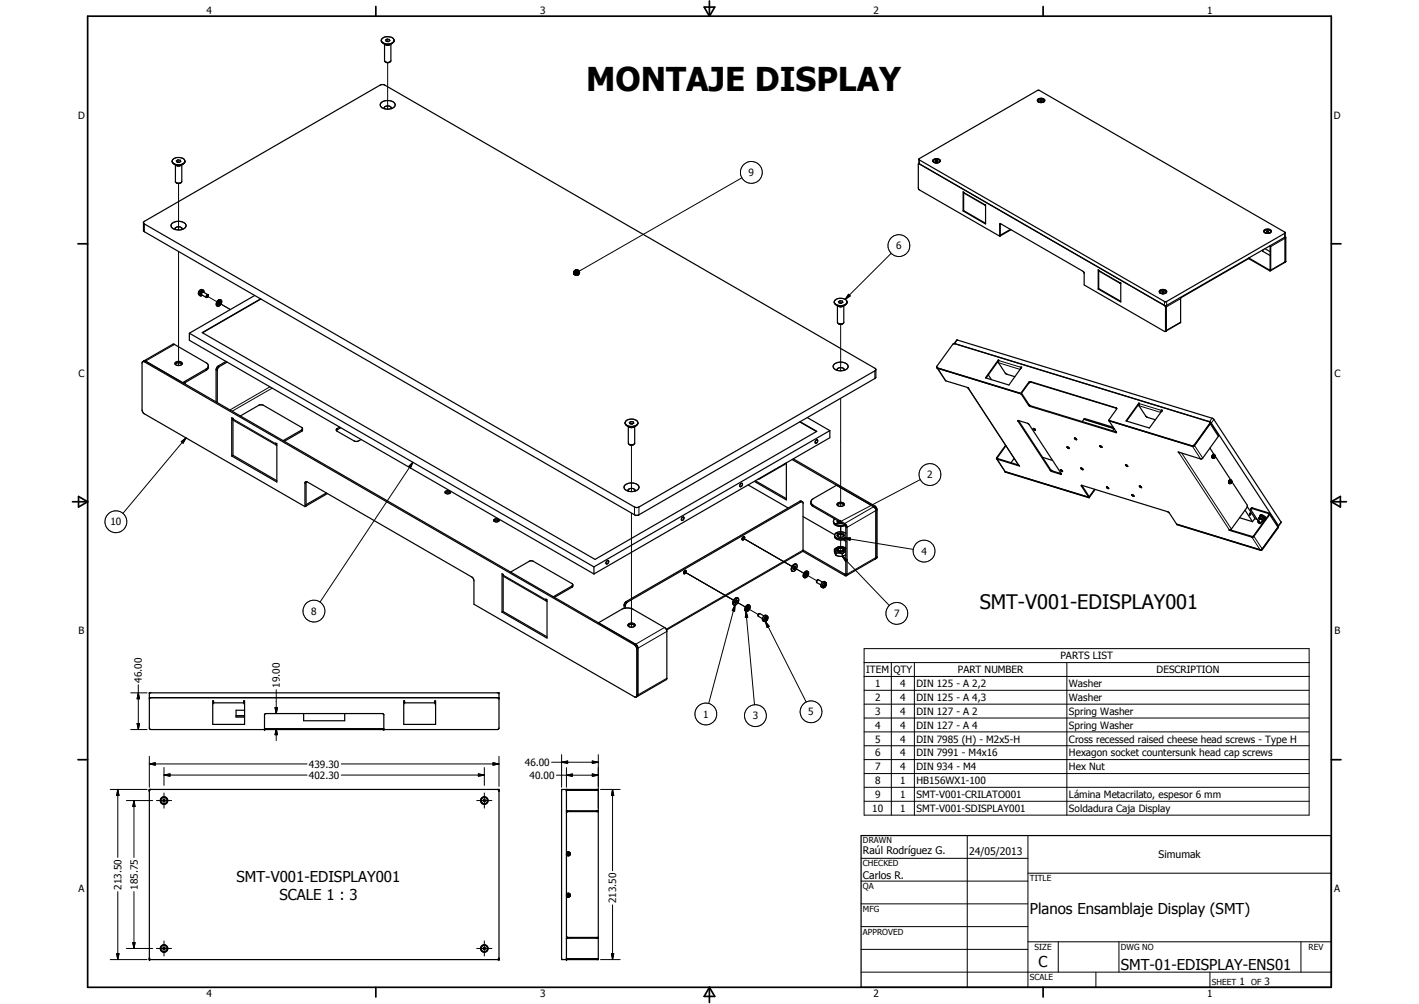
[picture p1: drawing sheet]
<svg xmlns="http://www.w3.org/2000/svg" width="594mm" height="420mm" viewBox="0 0 594 420" stroke-linecap="round" stroke-linejoin="round" font-family="sans-serif">
<g fill="none" stroke="#000" stroke-width=".42">
<path d="M161.2 18.5l.1 .2M161.3 18.7l.7 .2 1.3-.2M161.3 18.7l.5 .1M163.5 18.5l-.8 .4-1-.1M162.3 26.2v19.5M73.6 69.1l1 .4 1.3-.4M73.8 69.2l1 .3 .9-.3M74.8 76.8v19.5M310.6 74.4l-68.1 39M384.9 66.9v1.7M60.4 93.7v3.3M403.4 80.5l9.1 5.1"/>
<path d="M418.8 93.9l-.3 .1M537.8 97.7v1.6M538.3 99.6l-6.3 3.6-.3-.2M74.8 105.2v47.8M240.2 113.9l.2 .8zM240.2 114.2l.2 .5zM240.2 113.6l.2 1.1zM240.2 114.4l.2 .3zM240.4 114.7l.3 .4zM240.4 114.7l.6 .5zM240.4 114.7l.8 .6zM240.4 114.7l1.1 .6z"/>
<path d="M240.4 114.7l1.4 .5zM240.4 114.7l1.6 .4zM240.4 114.7l1.8 .3zM240.4 114.7l2 .1-.2 .2zM240.4 114.7l2.2-.1zM240.4 114.7l2.2-.4v.3zM240.4 114.7l2.3-.6-.1 .2zM240.4 114.7l2.2-.9 .1 .3zM240.4 114.7l2.2-1.2v.3zM240.4 114.7l2-1.4 .2 .2zM240.4 114.7l1.9-1.6 .1 .2zM240.4 113.4l.2-.2-.2 1.5z"/>
<path d="M240.4 113.4v1.3zM240.4 114.9h2M240.4 114.7h2.2M240.4 114.5h2.2M240.6 113.2l.1-.2-.3 1.7zM240.7 113l.3-.1-.6 1.8zM241 112.9l.3-.1-.9 1.9zM241.3 112.8h.2l-1.1 1.9zM241.5 112.8l.3 .1-1.4 1.8zM241.8 112.9h.2l-1.6 1.8zM242 112.9l.3 .2-1.9 1.6zM373.1 106l-19.2 19.3"/>
<path d="M460 113.2l9.1 5.1M538.3 109.3l-6.3 3.7-.3-.1-.2 .4M84.1 123.2h.1M84.1 122.8l.1 .4M84.2 123.2h.1M84.7 122l.2 .2M84.7 122l-.6 .6v.6M84.7 122.1l-.5 .5M84.7 122.1h.1M86.9 124l3.9 2.3M91.4 126.6l5 2.9M350.8 128l.3 .3"/>
<path d="M351 128.1l.2 .2M352 135.7v19.5M352.9 128.1l-1.7 .2M353.1 128l-1 .4-1-.1M355.3 123.1l.6 .8-2 1.4zM487.5 126.2v1.6M488.4 126.2v1.6M494.3 134.8l-6.3 3.6M494.3 125l-6.3 3.6M73.1 144.1l-12.7 7.3M86.2 154.5v.5M90.5 154.7l.5 .3"/>
<path d="M91.4 153.1l.5 .3M366.3 155.2v3.2M392.4 153.9l3.6 5.5M400.8 142.3l-1.1 1.5M418 151.8l9.1 2.8M418.1 150.9l9.5 3M431.5 159.7l.1 .2M97.5 175.3l17.9 10.4 .2-.2M113 161.9l-16.7 9.7M114 162.4l-16.8 9.7M126.3 180v.5M141.1 179.4v.5"/>
<path d="M263.2 178.6l1 .4M265.2 178.8l-.7 .2M265.6 178.6l-.9 .3-1.3-.2M352 166.7v45.2M405.5 162.3l21.1 32.5M426.4 176l-.2 .3M430.6 160.1l.2 .2M430.8 169.3l-.2 .2M431.5 169.8l-.2 .3M467.3 170.7l.1 .2M476.8 169.8l9.1 2.8M477 168.9l9.4 3.1"/>
<path d="M506.5 177.2l3.6 5.4M507.4 175l-1.1 1.5M508.2 175.6l-1.1 1.4M75.9 184.8l2-1.5-1.2 2.2zM77.9 183.3l-26.4 31.5M171.1 195.2l1.7-1.7-.9 2.3zM172.8 193.5l-38.8 58.5M172.8 193.5l-.9 2.3-.8-.6zM264.4 186.3v19.4M318.3 200v.2M328.2 194.3v.2M417.3 191.5l.5 .4"/>
<path d="M417.6 191.9l-.2 .3 3.6 5.4M439.9 196.6l-.2 .2M440.6 197.1l-.2 .3M444.3 198.2l-.2 .3M467.3 180.8l-.2 .2M493.6 189.3l21.1 32.4M494.7 189.6l20.8 31.8M499.1 186.6l3.6 5.5M499.9 186.2l3.6 5.5M508.3 190.2l.2 .1M128.1 201.9l-.4 .3M264.4 214.8v47.7"/>
<path d="M265.6 212.2v3.2M267.5 212.2v3.2M334.8 209.8l.5 .3M340.4 211.5v.5M349.8 219.4l2-1.6 .4 .9zM352 218.6v.3M366.3 211.8l-12.7 7.3v.5M367.2 213.4l-12.6 7.3-.5-.3M385.3 200.7l-35.5 18.7M453 203.2l-.3 .2M515.3 200.8l.1 .2M524.5 212.6l-.2 .3"/>
<path d="M527.5 217.2l1.1 .8M527.5 217.2h.1M531.3 215.3l3.8 5.6M531.4 214.7l-.1 .5M536.3 218.4l-1.1 1.6M286.7 239.4l7 4.1M286.8 239.4l20.3 11.8M287 239.6l4.7 2.7M311.1 225.2l7.1 4.1M311.3 225.3l20.3 11.8M332.5 237.6l-.3-.2 4.3 2.5M336.2 230.2l-57.3 33.1"/>
<path d="M352 220.3v4.6M352 226v4.7M352.6 232.8l2.1 1.5-.7 .7zM352.6 232.8l19.7 20.6M353.5 225.2l2.5-.1-.2 1zM353.5 225.2l28.8 4.7M367.2 233l-12.6 7.3-.5-.3-.5 .3v.5M524.3 224.5l-.2 .3 3.6 5.5M524.7 224.4l3.9 5.5M210.6 240.7l18 10.3 .2-.2M239.4 245.3v.5M261.3 253.4l.4 .2"/>
<path d="M262.2 251.7l.5 .3M307.7 253.2l-.2 2.6-.9-.3zM307.7 253.2l-11 41.2M308 251.7l-.2-.2 4.3 2.5M312.3 255.9l.7 2.4-1 .1zM312.3 255.9l3.6 39M312.6 254.4l4.9 2.8M337.1 240.2l4.9 2.8M278.2 262.6l-12.6 7.3M279.2 264.2l-12.6 7.3M320.5 260.1l1.5 2-.9 .5zM320.5 260.1l17 33.7"/>
<path d="M361.8 271.4h186.3v69.7h-186.3zM361.8 277.3h186.3M373.2 277.3v63.8M382.8 277.3v63.8M446.7 277.3v63.8M54.7 289.9h6.9M57.9 289.9l.5 2.5h-1zM57.9 286.6v18.7M115.1 296.1h1.1l-.6 2.5zM115.6 288.6v10M279.2 283.8l-12.6 7.3M361.8 283.1h186.3"/>
<path d="M361.8 288.9h186.3M361.8 294.7h186.3M54.7 305.3h6.9M57.4 302.8h1l-.5 2.5zM62.5 319.7l2.5-.5v1zM62.5 319.7h66.1M62.5 316.5v12.9M115.6 304.9l.6 2.6h-1.1zM115.6 304.9v5M142.9 319.7h66M206.4 319.2l2.5 .5-2.5 .5zM208.9 316.5v12.6"/>
<path d="M230.9 319h19.6M235.1 319l2.6-.5v.9zM235.1 315.8v13.6M248 318.5l2.5 .5-2.5 .4zM250.5 315.8v22.2M361.8 300.5h186.3M361.8 306.3h186.3M361.8 312.1h186.3M361.8 317.9h186.3M46.1 330.4h15.5M49.3 330.4l.5 2.5h-1zM49.3 330.4v28.4"/>
<path d="M52.9 335h11M56.1 335l.5 2.5h-1zM56.1 335v23.8M65.5 335h6.3M68.7 324.4l2.5-.6v1zM68.7 321.2v7.5M68.7 331.9v6.3M68.7 324.4h59.9M142.9 324.4h59.9M199.6 335h6.3M200.3 323.8l2.5 .6-2.5 .4zM202.8 321.2v7.5"/>
<path d="M202.8 331.9v6.3M233 324.4h17.5M237.1 324.4l2.5-.5v1zM237.1 321.2v8.2M248 323.9l2.5 .5-2.5 .5zM251.4 330.4h8.2M256.4 330.4l.6 2.5h-1zM256.4 330.4v34M361.8 323.7h186.3M361.8 329.5h186.3M361.8 335.3h186.3M360.5 359.2h69.9"/>
<path d="M405 349.7v63.5M430.4 349.7v63.5M49.3 373.1v28.5M56.1 373.1v23.8M256.4 378.7v22.9M360.5 368.7h69.9M360.5 378.2h69.9M430.4 365.4h127M48.8 399.1h1l-.5 2.5zM52.9 396.9h11M55.6 394.5h1l-.5 2.4zM65.5 396.9h6.3"/>
<path d="M68.7 393.7v6.4M199.6 396.9h6.3M202.8 393.7v6.4M256 399.1h1l-.6 2.5zM360.5 387.8h69.9M360.5 397.3h69.9M430.4 394.1h127M443.1 394.1v12.7M468.5 394.1v12.7M544.7 394.1v12.7M46.1 401.6h15.5M251.4 401.6h8.2"/>
<path d="M360.5 406.8h196.9M458.8 406.8v6.4M506.6 406.8v6.4"/>
<circle cx="314.6" cy="72.2" r="4.6"/>
<circle cx="376.3" cy="102.8" r="4.6"/>
<circle cx="389.3" cy="198.6" r="4.6"/>
<circle cx="48.5" cy="218.3" r="4.6"/>
<circle cx="386.9" cy="230.7" r="4.6"/>
<circle cx="131.4" cy="255.7" r="4.6"/>
<circle cx="375.5" cy="256.7" r="4.6"/>
<circle cx="295.5" cy="298.8" r="4.6"/>
<circle cx="316.3" cy="299.5" r="4.6"/>
<circle cx="339.5" cy="297.9" r="4.6"/>
</g>
<g fill="none" stroke="#000" stroke-width=".51">
<path d="M159.6 16.8a3.2 3.2 0 0 1 5.4-.1l-.1 .8-1.2 .9M159.6 16.9l.1 .4M159.6 16.8l.2 .5M159.7 17.3l1.3 1.1M160.4 18.1l.9 .6M161 18.5v6.9a1.48 1.48 0 0 0 2.2 .6M161 18.4l1.1 .2 1.6-.2M162 17.3h.1M162.1 16.3l-.7 .4 .3 .6 .9 .1M162.1 17.3l.5 .1M162.1 16.3l.9 .2M162.1 16.3v1"/>
<path d="M163 16.5l.2 .5-.6 .4M163 16.5v.6M163.7 18.5v6.9l-.3 .4-.9 .4M164.2 18.1l-.9 .6M165 16.9a3.2 3.2 0 0 1-5.2 .4M161.7 26.1l.5 .1M159.6 43a4 4 0 0 1 5.9 .8 3.3 3.3 0 0 1-4.6 1.7 1.57 1.57 0 0 1-1.5-.8 1.57 1.57 0 0 1 .2-1.7zM160.9 45.5v-.5a2.03 2.03 0 0 1 2.6-.3l.2 .8M434.5 42.5l.7 .3M434.5 42.5l-.2-.3a1.61 1.61 0 0 1 1.6-1.1 1.61 1.61 0 0 1 1.5 1.1l-.5 .5M434.5 42.3l.1 .2M434.5 42.3l.2 .2"/>
<path d="M434.6 42.5l.2 .2M434.8 42.6l.4 .2M435.2 42.8h1.2M435.2 42.8l.6 .1M435.7 41.8l-.3 .2 .1 .3 .5 .1M435.7 41.8v.5l.3 .1M435.7 41.8l.5 .1M436.2 41.9l.1 .3-.3 .2M436.2 41.9v.4M437 42.7l-.9 .2M437.2 42.2l-.6 .6M437.2 42.2a1.38 1.38 0 0 0-1.4-.9 1.38 1.38 0 0 0-1.3 1"/>
<path d="M437.2 42.3l-.2 .3M437.2 42.2v.1M72.1 67.8l.7 .8M72.4 66.7a3.6 3.6 0 0 1 4.9 .4 2.21 2.21 0 0 1-2.8 1.9 1.69 1.69 0 0 1-1.8-.5 1.69 1.69 0 0 1-.3-1.8zM72.9 68.7l.9 .5M73.4 69v7.1l1 .7M73.8 76.5l.4 .2M74.3 76.7h.9M74.5 67.9h.1M74.5 66.9l-.7 .4 .3 .5 .9 .2 .7-.4-.3-.5M74.5 67.9h.6M74.5 66.9l.9 .2"/>
<path d="M74.5 66.9v1M75.4 67.1v.6M75.6 76.5l-.5 .3M75.7 76.5l-.4 .2M76.1 69v6.9l-.5 .6M76.6 68.7l-.9 .5M77.4 67.4a2.96 2.96 0 0 1-4.6 1.2M384.7 68.5h.1M384.7 66.7l50.2-28.9 103.1 59.6M384.7 66.7l.1 1.8M384.7 66.7l.1 .1M384.8 68.5l-.3 .2v10.1l.4 .7 33.6 19.3"/>
<path d="M384.8 68.5l102.8 59.4M384.8 66.8l.1 .1M384.9 66.9l102.9 59.4 .5-.1 49.7-28.8M390.7 67.4l.4 .6M390.7 67.4a1.38 1.38 0 0 1 1.5-.8 1.38 1.38 0 0 1 1.2 1.1M390.7 67.4l.5 .6M391.2 68a.71 .71 0 0 1-.6-.4 .71 .71 0 0 1 .2-.8 1.53 1.53 0 0 1 1.6-.5 1.53 1.53 0 0 1 1.1 1.3l-.9 .5h-1.1M391.2 68l.3 .1M391.2 68h1.8M392 67.1l-.4 .2 .1 .3 .5 .1 .4-.2-.2-.3M392 67.1l.2 .5M392 67.1l.4 .1"/>
<path d="M392.4 67.2v.4M393.2 67.8l-.2 .1M393.3 67.7l-.2 .3M393.4 67.5l-.1 .2M60.1 93.3l206 119 1.4-.1 98.8-57 .4-.6M60.1 92.9l99.1-57.3 1.4-.2 205.8 118.8 .3 .4v3.3l-.3 .4-99.1 57.3h-1.2l-205.7-118.6-.3-.4zM72 93.5a4.1 4.1 0 0 1 5.8 .6 2.44 2.44 0 0 1-3.1 2.1h-.5a1.96 1.96 0 0 1-2.4-2.4zM73.3 96.1a.92 .92 0 0 1 1-1.2h.9a.92 .92 0 0 1 1 1.2M403.4 88.1l-.2-7.8v8M403.4 80.5l9.1 5.5M403.4 88.1l-.2 .2M403.4 88.1l9.2 5.4"/>
<path d="M412.4 85.9v-.3l.2 8.1-9.4-5.4M412.4 85.9l.2 .1M418.5 98.8v-4.9l.4-.3 34.5 19.9 .5 .9v4.9l33.9 19.4M418.8 98.7l-.3 .1M418.8 93.6v.1M418.8 93.7v5M423 96l-4.2 2.5M423.2 96.1l-4.4 2.6M529.3 96.9l.1 .2M529.4 97.3l-.2-.4a1.6 1.6 0 0 1 2.6-.8 .88 .88 0 0 1 .2 1.2 .88 .88 0 0 1-1.1 .3h-.6M529.4 97.3l.9 .4M529.4 97.2l.3 .3"/>
<path d="M530.6 96.6l-.4 .2 .1 .3 .5 .1M530.6 96.6l.2 .6M530.6 96.6l.4 .1M531 96.7l-.2 .5M531 96.7v.3M531.3 97.6l-1 .1M532 97.1a1.4 1.4 0 0 0-1.3-1 1.4 1.4 0 0 0-1.4 1l1 .5M532 97.1l-.3 .4M532 97l-.6 .5M537.9 99.2l-49.6 28.7h-.7M537.9 99.2v10.6M538 97.4v1.6"/>
<path d="M538 98.9l.1 .2M538 99l-.1 .2M538.1 99.1l.2 10.4-.4 .3M460 113.2l.1 .2M460.1 113.4l.1 .1M460.2 113.5l8.9 5.2M469.1 118.7l-.1-.5 .2 .2v8l-9.4-5.5M469.1 118.7h.1M522.7 108.2l-28.5 16.5M522.7 108.2l9.2 5.1M522.7 108.2h.1M528.9 104.4v.1"/>
<path d="M528.9 104.4l-.3 .7 3.1 1.8M529.6 104.1l2.1 1.2M531.7 102.8v10.2l-8.9-5.1-.1 .3M531.9 102.7v10.6M537.9 109.8l-6 3.5M79.3 139.4v3l169.4 97.8M79.3 139.4l169.4 97.8M83.3 122l-.1 .2M83.3 122l-.2 1.1 .7 .6M84.2 123.2h.1M84.3 123.2l2.1 1.3M84.3 122.9v.3"/>
<path d="M84.5 122.5l-.2 .4M84.7 122.3l-.2 .2M84.8 122.3l-.2 .1M84.8 122.1l2.3 1.3M85 122.2l-.3 .1M85.1 121.5l-.9-.3-.9 .8M85.1 121.5l.3 .9M85.1 121.5l-.1-.1a1.46 1.46 0 0 0-1.3 .9 1.46 1.46 0 0 0 .3 1.5l.7-.3M87.2 123.6a.49 .49 0 0 0-.6 .2 .49 .49 0 0 0 .2 .7 .51 .51 0 0 0 .4-.6 .51 .51 0 0 0-.6-.5l-.1 .2a.46 .46 0 0 0-.3 .6 .46 .46 0 0 0 .7 .2M87.2 123.6v.1M91.6 125.5l.4 .1M91.6 125.5h.1"/>
<path d="M91.6 125.5l.9 .1M91.9 126.1h.2M91.9 125.6a1.43 1.43 0 0 0-1.2 1 1.43 1.43 0 0 0 .3 1.5M91.9 125.6v.6M91.9 126.2l-.6 .5v.7M92 125.6v.5M92 125.6h.5M92.1 126.1l-.2 .8-.6 .5M92.1 126.1l.1 .9a.6 .6 0 0 1-.9 .4M92.5 125.6a1.59 1.59 0 0 1 0 1.7 1.59 1.59 0 0 1-1.7 .7v-.2a2.02 2.02 0 0 1 1.1-2.2M106.6 123.7l-27.3 15.7M109.1 125.1l-24.4 14.1 164.4 94.9 92.9-53.6-7-4"/>
<path d="M109.2 125.1l-24.4 14.1M349.3 126.7a2.12 2.12 0 0 1 2.9-1.9l.4 .1a1.53 1.53 0 0 1 1.7 .7 1.53 1.53 0 0 1-.1 1.8l-.3 .2M349.3 126.7l.7 .9M350 127.6l.6 .3M350 127.6l1 .5M350.6 127.9v7l.5 .6M350.6 127.9h2.7M351 135.4l.5 .2M351.2 135.5l.4 .2M351.7 125.9l-.7 .3 .3 .5 .9 .2 .7-.4-.3-.5M351.7 126.8l.5 .1M351.7 125.9l.9 .1"/>
<path d="M351.7 125.9v.9M352.6 126v.7M352.9 135.4l-.6 .3M353.3 127.9v7.1l-.7 .6h-1.1M353.9 127.6l-1 .5M353.9 127.6l-.6 .3M354.6 126.4a3.2 3.2 0 0 1-5.2 .3M460 120.8l-.2-7.9v8M460 120.8l-.2 .1M460 120.8l9.2 5.3M485.6 122.2a1.37 1.37 0 0 1 1.3-.8 1.37 1.37 0 0 1 1.2 1M485.6 122.2l.3 .5"/>
<path d="M485.6 122.1l.1 .5M485.9 122.6l.1 .1M486 122.8a.81 .81 0 0 1-.7-.9 .81 .81 0 0 1 1-.7 1.54 1.54 0 0 1 2.1 1l-.8 .6M486 122.8l1.5 .1M486.7 122.3h.1M486.8 121.9l-.4 .2 .6 .3M486.8 122.3l.2 .1M486.8 121.9l.4 .1M486.8 121.9v.4M487.2 122l.2 .2-.4 .2M487.2 122v.3M487.6 127.9l.4 .5-.2 10.3"/>
<path d="M488 127.9l.2 10.5M488 122.7l-1.2 .2-.8-.2M488.1 138.6l-.3 .1M488.1 138.5v.1M488.1 122.5l-.2 .2M488.2 138.4l-.1 .1M488.2 122.1l-.1 .4M494.1 124.5l.2 10.4-6.2 3.7M59.8 151.3l-.3 .6v19.7l.7 1.5 67.5 38.9M59.8 151.3h.4l205.4 118.6 1 1.6v19.6l-.3 .6M60.2 151l12.5-7 13.8 7.9 .7 1.2M60.2 151l.7 .1 205.2 118.5"/>
<path d="M60.2 151l-.4 .3M73.3 152.4a2.03 2.03 0 0 1 2.9 0M73.4 151.8a1.69 1.69 0 0 1 2.8 .5 1.72 1.72 0 0 1-2.9-.4zM77.7 159.9l-.4 .7M87.2 153.1l-.7 1.2-10.1 5.8M87.2 153.1l-.1 1.1-.9 .8-9.2 5.4M94.6 151.3l-3.4 1.9-.7 1.1v13.9M95.1 151.6l-3.4 1.9-.7 1.3v13.7M349.2 152.5a3.9 3.9 0 0 1 5.9 .8 2.99 2.99 0 0 1-3.7 1.9 2.12 2.12 0 0 1-2.5-2.2zM350.6 155a1.4 1.4 0 0 1 .8-1.2 1.4 1.4 0 0 1 1.5 .3l.5 .4-.1 .5M392.3 154l35.2 10.8M392.3 154l3.5 5.3"/>
<path d="M392.4 153.9l34.9 10.7M395.8 159.3h.1M395.9 159.3l9.6 3.2-.2-.2M399.4 143.8l107.1 32.7M399.4 143.8l-.6 .4-6.5 9 .1 .7M399.5 143.8l1.3-1.5 106.8 32.7 .6 .6 28.1 42.8-1 1.8M413.8 156.9l1.3 2M417.7 151.4h.2M418 150.7l-5.4 7.4 9.8 3 5.3-7.4-.2-.1M418 150.7l.1 .2M418.1 150.9l-.1 .8 3 4.6 3.9 1.3M418.1 150.9l-5.3 7.3"/>
<path d="M427.5 153.6l-.3 .8M427.5 153.6l.1 .2M427.6 153.8h.1M427.6 153.8l-.1 .3M97.5 175.5l.3 .4 17.9 10.4M100.6 174.1l7.8-4.5 1.4-.2 16.5 9.5 .4 .5M126.7 179.4l-.4 .6-7.8 4.4M126.7 179.4l-.4 1.1-7.3 4.2M142.2 178.7l-1.3 .9-.1 .4 .3 .5 7.6 4.2h1l1.5-.8M142.7 179l-1.8 1.2M261.7 176.9a3.2 3.2 0 0 1 5.3-.2l-.1 .8-1.2 .9M261.7 176.9l.5 1.1 .9 .4"/>
<path d="M261.7 176.9v.2M262.5 178.2l.9 .5M263.1 178.5v6.9a1.54 1.54 0 0 0 2.6 .2v-7.1M263.1 178.4h2.6M264.1 176.4l-.6 .4 .2 .5 .9 .2 .7-.4-.2-.6M264.1 177.3l.6 .2M264.1 176.4l1 .1M264.1 176.4v1M265.1 176.5v.7M266.3 178.2l-1 .5M267 177a3.1 3.1 0 0 1-5.3 .1M334.8 176.6l7 4"/>
<path d="M338 174.8l9.4 5.4M405.2 162.2l.1 .1M405.3 162.3l21.5 32.7-9.6-3M426.2 176l4.5 1.5 13.7 21-4.6-1.6zM426.4 176l13.5 20.7 4.4 1.5M427.3 164.6l3.4-4.7 .7-.2 36.1 11.1M427.3 164.6l.2 .2M427.5 164.8l3.1 4.7 .6 .6 36.2 10.9M427.5 164.8l.2-.2 3.7 5.2 35.9 11M427.5 164.8l3.4-4.7 .6-.2 35.9 11M432.6 179.3l.4 .6 .5 .1M432.7 179.3h-.1"/>
<path d="M432.7 179.3l.2 .1M432.8 179.3l.1 .1M432.9 179.4l.2 .1M433.1 179.5l.3 .2M433.4 179.7l.1 .2M433.5 179.9v.1M453.8 175.4l.2-.3 12.1 3.7M453.8 175.4l12.6 3.9M453.8 175.4l-.7 1M464.1 175.9l.2 .2M464.1 175.9l35.1 10.7 .7-.4 6.6-9 .1-.5M464.3 176.1l3.1 4.7"/>
<path d="M464.3 176.1l35.1 10.7 .6-.2 6.6-9.3 .1-.5M466.4 179.4l-.6 .9M467.5 170.8v.4l-3.4 4.7M476.6 169.4l.1 .1M476.8 168.7l-5.4 7.4 9.8 3 5.4-7.4-.2-.1M476.8 168.7l.2 .2M476.8 168.7l.1 .2M476.9 168.9l-5.2 7.3M477 168.9l-.2 .9 3 4.4 3.9 1.5M486.4 171.6l-.1 .4M486.4 171.6l-.3 .8M506.5 176.5l.1 .2"/>
<path d="M506.5 176.5l.6 .5M506.6 176.7l.1 .1M506.7 176.8l3.5 5.6-6.9 9.5-.6 .2-9.4-3 .1 .3M507.1 177h.1M507.1 177l28.1 43M97.5 190.5v-15.5l-.5-.2v16M97.5 190.5l-.5 .3M97.5 190.5l18.4 10.7M115.9 186.4l-.4-.3-.1-.7 .5 .3v16l-18.9-10.9M263.5 186l1 .2M265.3 186l-.6 .2M328.8 193.9l-11.3 6.5"/>
<path d="M329.2 193.7v15.5l-13.4-7.7M331.6 192.3l34.6 20 .5 1.2v20l-.2 .4M332.1 192l34.7 20.3 .4 .9v20l-.7 .7M341.5 184.3a.48 .48 0 0 1 .8-.2 .48 .48 0 0 1-.1 .8 .47 .47 0 0 1-.4 .6 .47 .47 0 0 1-.5-.6zM347.4 180.2v3l-98.7 57M347.4 180.2l-98.7 57M417.2 192l3.5 5.3M420.7 197.3l35.1 10.8M420.7 197.3l.1 .2M420.8 197.5h.1M420.9 197.5l35.1 10.8M421 186.4l-3.8 5.2v.4"/>
<path d="M421.1 186.6l-3.6 5.2 8.8 2.8M424.6 191.9l-1.3 1.7M436.5 191.4l4.2 1.3M443.9 197.7l-.3 .3M444.1 197.9l-.2 .2M444.2 196.6h-.3l.2 .4 .7 .3M444.2 196.6l.6 .5M444.2 196.6l.5 .4M444.3 198.2h.1M444.5 196.8v.1M444.7 197l.1 .1M444.7 197h.1"/>
<path d="M444.8 197.1l.1 .2M444.9 197.3h-.1M446.7 187.1l.4 .5 .5-.1M446.7 187v.1M446.7 187h.2M446.9 187l.6 .5M446.9 187l.7 .5M449.8 183.4l.1 .1M449.9 183.5l.9 .4M450 183.3l.6 .3M450 183.3l-.2 .1M450.1 183.3l.1 .1"/>
<path d="M450.3 183.4l.2 .2M450.5 183.7h.2M450.6 183.6l.2 .3M450.8 183.9h.1M453 196.1l-.5-.2 .9 .7M453 196.1l.3 .2M453 196l.4 .5M453.4 196.5v.1M460.4 186.6l.6 .6 .3-.2M460.5 186.5l-.1 .1M460.5 186.5l.1 .1M460.6 186.6l.5 .2"/>
<path d="M460.7 186.6l.3 .3M461 186.9l.3 .1M461.1 186.8l.2 .2M467.3 180.8h.1M467.4 180.8v.2M467.4 181h.1M471.2 194.6h.1M471.2 194.5l.9 .7-.5-.1zM471.5 194.5l.6 .4M493.4 189.4h.5M493.5 189.2l-.1 .2M506.6 187.5l1.6 2.7"/>
<path d="M507.4 191.1l.1 .4M507.5 190.9l.1 .6M507.5 191.6l.1 .1M507.6 191.5l.1 .1M507.6 191.7h.5M507.6 191.6l.1 .1M507.7 191l.2 .6M507.7 191.6h.1M507.7 191.7v.1M507.7 190.8l.1 .8M507.7 190.8a.58 .58 0 0 1 .8-.4 .58 .58 0 0 1 .3 .7l-.3 .5-.6 .1M507.7 190.8v.2"/>
<path d="M507.7 190.2l-.3 .8 .2 .6M507.8 190.3l-.3 .6M508.1 190.3l-.4 .5M508.1 190.2l.2 .1M508.1 190.2l-.6 .7M508.2 190.2l-.4 .1M508.2 190.2h.1M508.2 190.2h-.5M508.3 190.9l.3 .3M508.3 190.3h-.2M508.3 191.4v.1M508.3 191.3h.1"/>
<path d="M508.3 190.9h.2M508.3 190.9l.1 .1M508.3 190.3l.2 .2-.5 .5 .2 .7-.4-.1M508.4 190.9v.3M508.4 191.2l-.1 .2M508.4 190.8l.1 .1M508.4 191.2l.1 .1M508.4 190.9l.2 .1M508.4 191.3l-.1 .2M508.4 191.3h.1M508.4 190.8l-.1 .2M508.5 191.3l.1 .1"/>
<path d="M508.5 190.9h.1M508.5 191.3h-.1M508.6 190.9h.1M508.6 190.9h.2M508.6 191l.1 .3M508.6 191.3h.1M508.6 191l.1 .1M508.7 191.1l-.1 .1M508.7 190.9h.1M508.7 190.9l-.1 .1M508.7 190.9h-.3M508.7 191.3l-.1 .1"/>
<path d="M508.8 190.9l-.1 .2M508.8 191l6.4 9.8M128.1 211.8l-.4 .2M128.3 201.5l-.2 10.3M128.3 201.5l69.3 40.1 .8 1.4v9.9l67.4 38.9 .5-.1M128.3 201.5l-.6 .5v10M136.6 206.3l-8.5 4.9M137.1 206.5l-9 5.3M186.4 206.2a1.07 1.07 0 0 1 1-.8 1.07 1.07 0 0 1 1.1 .8M186.4 206.2l.9 .5 1.2-.5M186.4 206.3a1.53 1.53 0 0 1 2.1 0M206.8 218.1a1.48 1.48 0 0 1 2 0"/>
<path d="M206.8 217.4l.4-.2a1.18 1.18 0 0 1 1.8 .6 1.1 1.1 0 0 1-1.3 .7 1.1 1.1 0 0 1-.9-1.1zM261.4 203.2a4.1 4.1 0 0 1 6.1 .4 2.45 2.45 0 0 1-3.2 2.1 2.33 2.33 0 0 1-3-2.2zM263 205.5a1.42 1.42 0 0 1 .9-1.2 1.42 1.42 0 0 1 1.4 .3l.5 .4v.5M285.5 216.7l.5-.3a.77 .77 0 0 1 .2 .9 .77 .77 0 0 1-.9 .4zM310 202.5a.54 .54 0 0 1 .9 0 .54 .54 0 0 1-.3 .8l-.8 .3zM313.2 202.9l16.8 9.7M316.3 201.2l12.9 7.5M336 210l.2 .4-.1 20.3M336 210l-.7 .1-72.6 41.9-.8 .9-.2 1.6M336 210l-.7-.3-.5 .1-72.6 41.9-.9 1.2v1.7M336.2 216.2l13.3 7.6M339.5 210.3l.9 1.2 13.5 7.7 .6 .8 .1 20.3-.3 .6"/>
<path d="M348.9 218.3a3.6 3.6 0 0 0 4.7 1.3M349.5 217.2a1.89 1.89 0 0 0-.3 2.2 1.89 1.89 0 0 0 2.1 .9l2.6-.4M350.2 203.1l-10.3 6a1.8 1.8 0 0 0 0 2.5l13.7 8 .5 .5v20.1M350.5 211.3a2.03 2.03 0 0 1 2.9 0M350.6 211.4a.79 .79 0 0 1 .8-1.1 1.32 1.32 0 0 1 2 .9l-.1 .2M350.6 211.4a1.99 1.99 0 0 0 2.7 0M350.6 218.3l.8 .6h1.1M350.6 217.8v.5M350.9 218l-.3 .4M452.9 203.1l.1 .1M453 203.1l-.3 .3 3.1 4.7M453 203.1l35.9 11.1 .5 .3 3.2 4.9"/>
<path d="M453 203.2l3 4.7-.2 .2M455.8 208.1l.2 .2M458.2 204.8l-2.4 3.3M458.5 204.9l-2.5 3.4M463.2 203.8l1 .6-.6-.1zM463.5 203.8l.5 .4M473.8 207l1 .7-.6-.1zM474.1 207l.4 .4M474.5 207.4h.2M477 203.3l.9 .8-.8-.4zM477.3 203.4l.6 .4M477.9 204h.1"/>
<path d="M492.6 219.4l35.1 10.7 .7-.4 6.6-9.1v-.5M492.6 219.4l35.1 10.9 .9-.4 6.5-9-.1-.8M514.4 201.9l.2 .5 .1-.4M514.5 201.9l.2 .4M514.5 201.3l-.1 .6M514.6 202l.4 .4M514.6 201.6v.4M514.7 201.6v.4M514.9 202.3h.3M515 201h.2M515 201l-.4 .6M515.1 201l-.4 .6"/>
<path d="M515.1 200.8a.76 .76 0 0 0-.8 .7 .76 .76 0 0 0 .8 .8l-.1 .1M515.2 201l.5 .2 .1 .5M515.2 200.8l-.1 .1M515.2 200.9l-.7 .6M515.2 200.8l-.7 .4M515.2 201.6l.4 .3M515.2 201.6l.2 .1M515.2 202.1h.1M515.3 201.9l.1 .1M515.3 201.5v.1M515.3 201.5h.2M515.3 201.8v.3"/>
<path d="M515.3 201.6v.2M515.3 201.5h.1M515.3 201.8l.2 .1M515.3 201.6h.3M515.4 201.7l-.1 .1M515.4 201.7l.2 .1M515.4 201l-.5 .8 .2 .5M515.4 202l-.1 .1M515.4 202h.1M515.5 201.9l-.3 .2M515.5 201.9v.1M515.5 201.9v.2"/>
<path d="M515.5 202v.1M515.5 201.5l-.3 .1M515.6 201.6v.2M515.6 201.8v.1M515.6 201.8h.1M515.6 201.6l.1 .1M515.6 201.5h-.1M515.6 201.5h.1M515.6 202.1l-.5 .2M515.7 201.8l-.1 .1M515.7 201.5l-.1 .3M515.7 201.5l-.1 .1"/>
<path d="M515.7 201.8l-.2 .3M515.8 201.7l6.5 10.1-6.9 9.7-.6 .3M515.8 201.7l-.2 .4M519 216.7l5.4 1.6M521.2 213.5l3.2 4.8M522.2 212l3.2 4.9-1 1.4M523.7 212.9l7.5 2.1M525.3 217.1l1 .3M526.7 218.3l.6 .1 .5 .5M526.7 218.3v.1M526.7 218.4v.1M526.7 218.4l.7 .2 .2 .5"/>
<path d="M526.7 218.4l.8 .7M527 216.8l.2 .5M527.3 217.3l.1-.3 .7 .3 .7 .7-.1 .2M527.5 217.2l-.8 1.1M527.5 215.7l1.2 .2 1.3 1.2M527.5 216.1a1.48 1.48 0 0 1 2.1 1.5M527.5 215.7v.4M527.5 215.7a1.96 1.96 0 0 1 2.5 1l.1 .2M527.5 216.1v.1M527.5 216.1h.7l.9 .5 .5 1M527.6 216.6l1.1 .7M527.6 219.1h.2"/>
<path d="M527.6 219.1h-.1M527.6 216.6l-.6 .2M527.7 219.1h-.2M527.8 219v.1M527.8 218.9v.1M527.9 216.1v.1M527.9 216.1l-.9 .7M527.9 216.2l.9 .4M527.9 216.2l1 .4M527.9 216.2l-.3 .4M528.3 218.3l.6 .2M528.4 218.2h.3"/>
<path d="M528.4 218.2l.3 .1M528.6 218l-.8 1M528.7 217.3l.5 .8-.5 .2M528.8 216.6l.3 .2M528.9 216.6l.3 .3M529.1 216.8l.1 .1M529.1 216.8l-.4 .5M529.2 216.9l.2 .3M529.4 217.2l.2 .4M529.6 217.6h.1M531.2 215h.1M531.3 215l-6.8 9.5-9.4-2.8"/>
<path d="M531.6 214.9l3.4 5.2M531.6 214.9l-.1 .5-6.9 9.4-9.9-2.9M531.6 214.9l-7.7-2.3-.2 .8 2.9 4.4 .4 .1M535.2 220h.1M213.8 239.4l7.9-4.6 1.2-.1 16.5 9.5 .4 .5M248.7 237.2v3M254 234.9a.49 .49 0 0 1 .8-.2 .49 .49 0 0 1-.1 .8l-.8 .5-.2-.5zM286.5 239a.49 .49 0 0 1 .7-.2 .49 .49 0 0 1 0 .8l-.3 .3a.44 .44 0 0 1-.6 .1 .44 .44 0 0 1 0-.6zM286.8 238.7l-.6 1.1M310.9 224.8a.53 .53 0 0 1 .9 0 .53 .53 0 0 1-.3 .8 .51 .51 0 0 1-.8 .3 .51 .51 0 0 1 .1-.9zM311.3 224.6l-.6 1.1M331.5 238.8a1.92 1.92 0 0 1 2-2.6 1.99 1.99 0 0 1-1.8 2.9l-.3-.3"/>
<path d="M332.9 236.9v.1M332.9 237l-.2 .9-.6 .3M333 237l.1 .2a.79 .79 0 0 1-1 1M333 237l-.8 .4-.1 .8M333.4 236.1a1.79 1.79 0 0 0-1.8 .9 1.79 1.79 0 0 0 .2 2.1M336.1 230.7l17.5 10.1 .7 .1M336.1 230.7l-57 33M336.2 230.2l17.4 10.1 .5-.1M336.8 239.5l.8-.3a1.8 1.8 0 0 0-.8 2.5 1.42 1.42 0 0 1 0-2.2zM337.3 239.1l.4 .1M337.3 239.1v.1M337.3 239.1l.9 .1"/>
<path d="M337.6 239.7h.1M337.7 239.7h.2a.79 .79 0 0 1 0 1 .79 .79 0 0 1-.9 .3M337.7 239.2l-.7 1.8M337.7 239.2h.5M337.8 239.7a1.04 1.04 0 0 1-.8 1.3M338.2 239.2a1.66 1.66 0 0 1-1.4 2.5M349.3 229.9l.7 1.5M349.3 229.9v1l.7 1.6M349.4 224a2.37 2.37 0 0 0 3.6 1.8M349.5 223.8a2.52 2.52 0 0 0 3.8 1.4l.8-.4M350 231.4v1.1M350 232.5l2.6 .3"/>
<path d="M350 231.4l2.6 .4M350.2 222.9l.8 .5M350.2 222.9v.2M350.2 222.9a3.7 3.7 0 0 1 3.9 .4M350.3 229.3a2.62 2.62 0 0 1 3.5 .4 1.94 1.94 0 0 1-3.2 1.1l-.6-.8zM350.6 224.3l.9 .5h1.1l.7-.5M350.7 223.9l.1 .1M350.8 224a1.92 1.92 0 0 1 2.5 .3M350.9 223.5l-.3 .8M350.9 223.5l-.8-.5-.6 .8M350.9 229.8l.8-.3a.72 .72 0 0 1 1.2 .2 .72 .72 0 0 1-.8 1l-.9-.2zM351 223.4l-.2 .6"/>
<path d="M351 223.4h1.9l.4 .4v.5M352.3 230.7l1-.7a1.44 1.44 0 0 0-1.4-.8 1.44 1.44 0 0 0-1.3 .9l1.1 .6M352.3 230.7h-.3M352.6 231.8v1M352.9 225.8l1.2 .8M354.1 225.3l-1.1 .5M354.1 229.7l-.2-.4a3.6 3.6 0 0 0-4.6 .6M354.1 232.1l-1.5 .7M354.1 230.8l-1.5 1M366.5 233.9l-12.2 7M514.8 221.8l-.2-.1 .1 .2M514.8 221.8l-.1 .1"/>
<path d="M535.1 220.2h.1M535.3 220v.2M535.3 220.2h-.1M210.6 255.9v-15.5l-.4-.3v16.1M210.6 240.8l.3 .5 17.9 10.3M210.6 255.9l-.4 .3M210.6 255.9l18.4 10.6M229 251.6l-.4-.4v-.5l.4 .3v16l-18.8-10.8M239.8 244.7l-.4 .6-7.7 4.4M239.8 244.7l-.2 1-7.5 4.3M307.1 253.1l.1 .1M307.7 252.3l.1 .1"/>
<path d="M308 251.2l.4-.1a.69 .69 0 0 1 .1 .9 .69 .69 0 0 1-.9 .2zM308.4 251.1v.6l-.6 .6M308.6 250.1a1.89 1.89 0 0 0-1.4 3.1M308.6 250.1l.3 .2M308.7 250.2a1.75 1.75 0 0 1 .3 2 1.75 1.75 0 0 1-1.8 1M308.7 250.2a2.17 2.17 0 0 0-1.6 2.8M312.9 253.2l.9 .1M312.9 253.2l.3 .1M312.9 253.2v.1M313.1 253.8l.1 .1M313.1 253.4a1.44 1.44 0 0 0-1.2 1 1.44 1.44 0 0 0 .4 1.5M313.1 253.4l-.6 1.7"/>
<path d="M313.2 253.9a.73 .73 0 0 1 .2 .9 .73 .73 0 0 1-.9 .3M313.2 253.3v.6M313.2 253.3h.6M313.3 253.9a1.04 1.04 0 0 1-.8 1.3M313.8 253.3a1.54 1.54 0 0 1 0 1.8 1.54 1.54 0 0 1-1.6 .6 1.89 1.89 0 0 1 .9-2.3M317.4 257.4l.1 .5 1.7 1M317.4 257.4l.7-.6 1.8 1M317.8 256.9l-.1 .1M320.3 259.2v.4l.3-.1M320.3 259.2l.3 .1M320.5 259.1l.4 .4M320.6 259.3l-.3 .1"/>
<path d="M320.6 259.1h.1M320.6 259.3v.2M320.6 259.5l.1 .1M320.6 259.3l.1 .3M320.6 259.1l-.3 .1M320.6 259.1l.3 .2M320.7 258.8v.1M320.7 259.6l-.1 .2 .4-.2M320.7 258.9l-.1 .2M320.7 258.8l.4 .2M320.7 258.8l.6 .1M320.9 259.5l.1 .1"/>
<path d="M320.9 258.4v.3M320.9 259.3v.2M320.9 259.3l.2 .1M320.9 258.7l.4-.1v.4M320.9 258.7h.2M320.9 258.7l-.2-.1v.2M321.1 258.7l-.1-.3-.4 .2 .1 .3M321.1 259.4l-.1 .2M321.1 259l.1 .1M321.1 259l-.2 .3M321.1 258.7h.1M321.2 259.1l-.1 .3"/>
<path d="M321.3 258.9v.1M321.3 258.9l-.2 .1M321.3 257.9l.2 .7a1.6 1.6 0 0 1-1.5 1.5M321.3 257.9a1.43 1.43 0 0 0-1.3 2.2M321.3 257.9a1.37 1.37 0 0 0-1.7 .1 1.37 1.37 0 0 0-.2 1.8l.6 .3M321.3 259l-.1 .1M341.9 243.1l-.1 .4M342 243.1v.7l1.7 1M342 243l-.1 .1M342.2 242.7l-.2 .3M342.3 242.7l2 .9M342.3 242.7l-.3 .3"/>
<path d="M342.3 242.7h-.1M344.8 245v.4h.3M344.8 245.1l.2 .1M345 245l.3 .4M345 245.2l-.2 .1M345 245.2l.1 .2M345 245.2l.2 .2M345 245h.1M345 245l-.2 .1M345 245l.4 .2M345.1 245.4h.1M345.1 245h-.3"/>
<path d="M345.2 245.4l-.1 .3 .4-.3M345.2 244.7l-.1 .3M345.2 244.7l.4 .2M345.2 244.6l.5 .1M345.3 245.4h.2M345.3 244.3l.1 .3M345.4 245.2l-.1 .2M345.4 245.2h.1M345.4 244.6l.4-.2v.5M345.4 244.6l-.3-.2 .1 .3M345.5 245.2v.2M345.5 244.5l.1 .1"/>
<path d="M345.5 244.5l-.1 .1M345.5 244.5v-.3l-.4 .2 .1 .3M345.6 244.9v.1M345.6 244.9l-.2 .3M345.6 245l-.1 .2M345.7 244.7l.1 .2M345.7 244.7l-.1 .2M345.8 243.8l-.7-.5a1.61 1.61 0 0 0-1.1 2.4l.5 .3M345.8 243.8a1.5 1.5 0 0 1-1.3 2.2M345.8 243.8a1.41 1.41 0 0 0-1.4 .7 1.41 1.41 0 0 0 .1 1.5M345.8 244.9l-.2 .1M354.1 240.2h.1"/>
<path d="M263 261.9a1.98 1.98 0 0 1 2.8 0M263 261.3a1.69 1.69 0 0 1 2.8 .5 1.67 1.67 0 0 1-2.9-.3zM266.1 269.6l.9 1.4v20l-.2 .5M266.1 269.6l-15.6-9 9.8-5.6a5.2 5.2 0 0 1 4.7 0l13.4 7.7 .8 1.3-.1 20.2-12.3 7.3M62.5 289.9h146.4v2.1h-146.4zM63 292l-.5 .4v12.4l.7 .5h145l.7-.5v-12.4l-.5-.4M89.1 293.3h.3v.8h12.7v-.8h.3v9.8h-13.3zM89.1 293.8h.3M98.8 299.6h3.6M102.1 293.8h.3M102.4 297.2h-3.6v2.9h3.6M127.1 298.6v3h17.2v-3"/>
<path d="M169 293.3h.4v.8h12.6v-.8h.4v9.8h-13.4zM169 293.8h.4M182 293.8h.4M266.8 291.5l-.5 .2M110.7 304.9h50M110.7 305.3v-6.2l.5-.5h49l.5 .5v6.2M62.5 330.4h146.4v71.2h-146.4zM62.5 330.7h.1M62.6 330.7l-.1 .2M63.2 330.4l-.6 .3M68.2 334.8l.5-.3 .4 .3v.5l-.4 .2-.5-.2zM202.3 334.8l.5-.3 .4 .3v.5l-.4 .2-.5-.2z"/>
<path d="M208.2 330.4l.6 .3M208.8 330.7l.1 .2M208.8 330.7h.1M235.1 330.4h15.4v71.2h-15.4zM237.1 330.7h13.4M237.1 330.4v71.2M237.1 339.3h13.4M239 339.3v.3M250.1 339.3v.3M250.5 339.6h-12.8l-.6 .5M237.2 357.3h.1M237.2 357.2h.1"/>
<path d="M237.2 357.5l.7 .6M237.3 357.1v.4M237.3 357.5l.2 .3M237.4 356.7a.82 .82 0 0 1 1.2 .2 .82 .82 0 0 1-.3 1.2 .82 .82 0 0 1-1.2-.6M237.4 357l-.1 .1M237.4 356.8l-.2 .4M237.5 357.8l.2 .1M237.6 357.4h.1M237.7 357.2v.1M237.7 357.4l.2 .1M237.7 357.9h.4M237.7 357.9l.2 .1"/>
<path d="M237.7 357.3v.1M237.8 357.3v.1M237.8 357.1l.2 .1M237.8 357l-.1 .4M237.8 357v.1M237.8 357.1l-.1 .1M237.8 357h.2M237.8 357.5h.2M237.9 357.5h-.1M237.9 357.5v.2M238 357.5h-.2M238 357.5h.1"/>
<path d="M238 357v.1M238 357.1l.2 .1M238 357h.1M238.1 357.3v.1M238.1 356.7l-.8 .4M238.1 356.7l.3 .2M238.1 356.7h.2M238.1 358h-.2M238.1 357.4h.1M238.1 357.4l-.1 .1M238.1 357.3l.1 .1M238.1 357.4h.2"/>
<path d="M238.2 357.2l-.1 .1M238.2 357.4l-.2 .1M238.3 356.7l.1 .2M238.3 357.9l-.4 .2M238.3 356.7l-.6-.1-.6 .5M238.3 356.7l.4 .5M238.4 356.9l.1 .1M238.5 357v.6M238.5 357.6l-.1 .2M238.5 357l.1 .3M238.5 357.6l-.4 .4M238.6 357.4l-.1 .2"/>
<path d="M238.7 357.4l-.6 .5M238.7 357.2v.2M360.5 349.7h196.9v63.5h-196.9zM237.1 374.9l.8 .5M237.1 374.4a.81 .81 0 0 1 1.1-.5 .81 .81 0 0 1 .5 1.1 .81 .81 0 0 1-1.2 .3M237.2 374.6h.1M237.2 374.8l.2 .4M237.3 374.4v.4M237.3 374.8l.2 .4M237.3 374.8l.2 .3M237.5 375.1l.4 .2M237.6 374.7h.1"/>
<path d="M237.6 374.6h.1M237.7 374.8h.1M237.7 374l-.4 .4M237.7 374h.4M237.7 374.7l.1 .3M237.7 374.6v.2M237.7 374.7v.1M237.7 373.9h.5M237.8 374.5v.2M237.8 374.4h.2M237.8 374.8v.2M237.8 374.4l.3 .2"/>
<path d="M237.8 374.4l-.1 .2M237.8 375h.2M237.9 374.3v.1M238 374.8v.2M238 374.9v.1M238 374.8h-.2M238 374.4l.2 .1M238 374.4h.1M238.1 374.5v.2M238.1 374l.5 .5M238.1 374.7l.1 .1M238.1 374.7l-.1 .1"/>
<path d="M238.1 374.7h.2M238.1 374.6h.2M238.2 374.5v.3M238.2 374.8h-.2M238.2 374.5l-.1 .1M238.2 373.9l.3 .2M238.3 375.2l-.4 .1M238.4 374.2l-.9-.2-.2 .5M238.4 374.2l.1 .7M238.4 375.1l-.5 .2M238.4 375.1l-.1 .1M238.5 374.1l.2 .4"/>
<path d="M238.5 374.9l-.1 .2M238.6 374.7l-.1 .2M238.7 374.7l-.4 .5M238.7 374.5l-.1 .2M68.2 396.7l.5-.2 .4 .2v.5l-.4 .2-.5-.2zM202.3 396.7l.5-.2 .4 .2v.5l-.4 .2-.5-.2zM237.1 391.8l.6 .5h12.8M237.1 392.6h13.4M239 392.3v.3M250.1 392.3v.3M62.5 401.2h.1M62.5 401.1l.1 .1"/>
<path d="M62.6 401.2l.6 .4M208.8 401.2h.1M208.8 401.2l-.6 .4M208.9 401.1l-.1 .1M237.1 401.2h13.4"/>
<circle cx="523.4" cy="215.2" r=".36"/>
<circle cx="68.7" cy="335" r="1.34"/>
<circle cx="68.7" cy="335" r="1.58"/>
<circle cx="202.8" cy="335" r="1.57"/>
<circle cx="202.8" cy="335" r="1.34"/>
<circle cx="68.7" cy="396.9" r="1.33"/>
<circle cx="68.7" cy="396.9" r="1.57"/>
<circle cx="202.8" cy="396.9" r="1.57"/>
<circle cx="202.8" cy="396.9" r="1.34"/>
</g>
<g fill="#000">
<circle cx="435.7" cy="42.3" r=".25"/>
<circle cx="392" cy="67.6" r=".25"/>
<circle cx="530.6" cy="97.1" r=".25"/>
<circle cx="418.1" cy="150.9" r=".25"/>
<circle cx="476.9" cy="168.9" r=".25"/>
<circle cx="486.5" cy="171.8" r=".25"/>
<circle cx="508.2" cy="191.3" r=".25"/>
<circle cx="508.4" cy="191.2" r=".25"/>
<circle cx="508.4" cy="191.1" r=".25"/>
<circle cx="508.4" cy="191.3" r=".25"/>
<circle cx="508.5" cy="190.9" r=".25"/>
<circle cx="508.5" cy="191.3" r=".25"/>
<circle cx="508.6" cy="191" r=".25"/>
<circle cx="508.6" cy="191.2" r=".25"/>
<circle cx="515.2" cy="201.9" r=".25"/>
<circle cx="515.3" cy="201.8" r=".25"/>
<circle cx="515.4" cy="201.7" r=".25"/>
<circle cx="515.4" cy="201.9" r=".25"/>
<circle cx="515.4" cy="201.5" r=".25"/>
<circle cx="515.5" cy="201.9" r=".25"/>
<circle cx="515.6" cy="201.6" r=".25"/>
<circle cx="515.6" cy="201.8" r=".25"/>
<circle cx="320.6" cy="259.3" r=".25"/>
<circle cx="320.6" cy="259.1" r=".25"/>
<circle cx="320.7" cy="258.8" r=".25"/>
<circle cx="320.9" cy="259.3" r=".25"/>
<circle cx="320.9" cy="258.7" r=".25"/>
<circle cx="321.1" cy="259" r=".25"/>
<circle cx="345" cy="245" r=".25"/>
<circle cx="345" cy="245.2" r=".25"/>
<circle cx="345.2" cy="244.7" r=".25"/>
<circle cx="345.4" cy="245.2" r=".25"/>
<circle cx="345.4" cy="244.6" r=".25"/>
<circle cx="345.6" cy="244.9" r=".25"/>
<circle cx="62.5" cy="292" r=".25"/>
<circle cx="62.5" cy="289.9" r=".25"/>
<circle cx="89.4" cy="294.1" r=".25"/>
<circle cx="102.1" cy="294.1" r=".25"/>
<circle cx="169.4" cy="294.1" r=".25"/>
<circle cx="182" cy="294.1" r=".25"/>
<circle cx="208.9" cy="292" r=".25"/>
<circle cx="208.9" cy="289.9" r=".25"/>
<circle cx="110.7" cy="304.9" r=".25"/>
<circle cx="110.7" cy="305.3" r=".25"/>
<circle cx="160.7" cy="304.9" r=".25"/>
<circle cx="160.7" cy="305.3" r=".25"/>
<circle cx="62.5" cy="330.7" r=".25"/>
<circle cx="62.5" cy="330.4" r=".25"/>
<circle cx="208.9" cy="330.7" r=".25"/>
<circle cx="208.9" cy="330.4" r=".25"/>
<circle cx="237.1" cy="339.3" r=".25"/>
<circle cx="237.1" cy="330.7" r=".25"/>
<circle cx="237.1" cy="330.4" r=".25"/>
<circle cx="237.7" cy="357.3" r=".25"/>
<circle cx="237.7" cy="357.4" r=".25"/>
<circle cx="237.9" cy="357.1" r=".25"/>
<circle cx="237.9" cy="357.5" r=".25"/>
<circle cx="238" cy="357.5" r=".25"/>
<circle cx="238" cy="357.1" r=".25"/>
<circle cx="238.1" cy="357.4" r=".25"/>
<circle cx="238.1" cy="357.3" r=".25"/>
<circle cx="237.7" cy="374.6" r=".25"/>
<circle cx="237.7" cy="374.7" r=".25"/>
<circle cx="237.9" cy="374.8" r=".25"/>
<circle cx="237.9" cy="374.4" r=".25"/>
<circle cx="238" cy="374.8" r=".25"/>
<circle cx="238" cy="374.4" r=".25"/>
<circle cx="238.1" cy="374.7" r=".25"/>
<circle cx="238.1" cy="374.6" r=".25"/>
<circle cx="237.1" cy="392.6" r=".25"/>
<circle cx="62.5" cy="401.2" r=".25"/>
<circle cx="62.5" cy="401.6" r=".25"/>
<circle cx="208.9" cy="401.2" r=".25"/>
<circle cx="208.9" cy="401.6" r=".25"/>
<circle cx="237.1" cy="401.2" r=".25"/>
<circle cx="237.1" cy="401.6" r=".25"/>
</g>
<g fill="none" stroke="#000" stroke-width=".71">
<path d="M36.7 6.8h520.7v406.4h-520.7zM157.3 2.7v4.1M294.8 3h4.4l-2.2 3.8zM297 .4v6.4M436.7 2.7v4.1M32.6 102h4.1M557.4 102h4M30.3 210h6.4M32.9 207.8l3.8 2.2-3.8 2.2zM557.4 210h6.3M557.4 210l3.8-2.2v4.4zM32.6 317.9h4.1"/>
<path d="M557.4 317.9h4M157.3 413.2v4M297 413.2v6.3M297 413.2l2.2 3.8h-4.4zM436.7 413.2v4"/>
</g>
<g fill="#000">
<path d="M240.4 114.7l.3 .4zM240.4 114.7l.6 .5zM240.4 114.7l.8 .6zM240.4 114.7l1.1 .6zM240.4 114.7l1.4 .5zM240.4 114.7l1.6 .4zM240.4 114.7l1.8 .3zM240.4 114.7l2.3-.6-.1 .2zM240.4 114.7l2.2-.9 .1 .3zM240.4 114.7l2.2-1.2v.3zM240.4 114.7l2-1.4 .2 .2zM240.4 114.7l1.9-1.6 .1 .2z"/>
<path d="M242 112.9l.3 .2-1.9 1.6zM241.8 112.9h.2l-1.6 1.8zM241.5 112.8l.3 .1-1.4 1.8zM241.3 112.8h.2l-1.1 1.9zM241 112.9l.3-.1-.9 1.9zM240.7 113l.3-.1-.6 1.8zM240.6 113.2l.1-.2-.3 1.7zM240.4 113.4l.2-.2-.2 1.5zM240.4 113.4v1.3zM240.2 113.6l.2 1.1zM240.2 113.9l.2 .8zM240.2 114.2l.2 .5z"/>
<path d="M240.2 114.4l.2 .3zM355.3 123.1l.6 .8-2 1.4zM75.9 184.8l2-1.5-1.2 2.2zM171.1 195.2l1.7-1.7-.9 2.3zM349.8 219.4l2-1.6 .4 .9zM352.6 232.8l2.1 1.5-.7 .7zM353.5 225.2l2.5-.1-.2 1zM307.7 253.2l-.2 2.6-.9-.3zM312.3 255.9l.7 2.4-1 .1zM320.5 260.1l1.5 2-.9 .5zM57.9 289.9l.5 2.5h-1zM115.1 296.1h1.1l-.6 2.5z"/>
<path d="M57.4 302.8h1l-.5 2.5zM62.5 319.7l2.5-.5v1zM115.6 304.9l.6 2.6h-1.1zM235.1 319l2.6-.5v.9zM248 318.5l2.5 .5-2.5 .4zM49.3 330.4l.5 2.5h-1zM56.1 335l.5 2.5h-1zM68.7 324.4l2.5-.6v1zM200.3 323.8l2.5 .6-2.5 .4zM206.4 319.2l2.5 .5-2.5 .5zM237.1 324.4l2.5-.5v1zM248 323.9l2.5 .5-2.5 .5z"/>
<path d="M256.4 330.4l.6 2.5h-1zM48.8 399.1h1l-.5 2.5zM55.6 394.5h1l-.5 2.4zM256 399.1h1l-.6 2.5z"/>
</g>
<text font-size="13.7" x="245.4" y="37.9">MONTAJE DISPLAY</text>
<text font-size="8.4" x="410.2" y="254.8">SMT-V001-EDISPLAY001</text>
<g font-size="6.3">
<text x="99.1" y="369.2">SMT-V001-EDISPLAY001</text>
<text x="117" y="376.8">SCALE 1 : 3</text>
<text x="431.1" y="382.6">Planos Ensamblaje Display (SMT)</text>
<text x="434.8" y="404.7">C</text>
<text x="469.2" y="406">SMT-01-EDISPLAY-ENS01</text>
</g>
<g font-size="4.4">
<text x="361.3" y="357.5">Raúl Rodríguez G.</text>
<text x="405.7" y="357.7">24/05/2013</text>
<text x="485" y="359.2">Simumak</text>
<text x="361.3" y="367.9">Carlos R.</text>
</g>
<g font-size="4.2">
<text x="86.4" y="5.8">4</text>
<text x="226.1" y="5.8">3</text>
<text x="365.7" y="5.8">2</text>
<text x="505.4" y="5.8">1</text>
<text x="32.8" y="49.6">D</text>
<text x="558.5" y="49.6">D</text>
<text x="313.4" y="73.7">9</text>
<text x="375.2" y="104.4">6</text>
<text x="32.9" y="157.6">C</text>
<text x="558.7" y="157.6">C</text>
<text x="388.2" y="200.2">2</text>
<text x="46.3" y="219.9">10</text>
<text x="385.7" y="232.2">4</text>
<text x="130.3" y="257.3">8</text>
<text x="374.3" y="258.2">7</text>
<text x="32.9" y="265.5">B</text>
<text x="558.7" y="265.5">B</text>
<text x="444" y="275.9">PARTS LIST</text>
<text x="362.7" y="281.7">ITEM</text>
<text x="374.1" y="281.7">QTY</text>
<text x="401.1" y="281.7">PART NUMBER</text>
<text x="484.2" y="281.7">DESCRIPTION</text>
<text x="59.4" y="285.8" transform="rotate(-90 59.4 285.8)">46.00</text>
<text x="117.2" y="287.8" transform="rotate(-90 117.2 287.8)">19.00</text>
<text x="366.3" y="287.5">1</text>
<text x="376.8" y="287.5">4</text>
<text x="383.7" y="287.5">DIN 125 - A 2,2</text>
<text x="447.5" y="287.6">Washer</text>
<text x="366.3" y="293.3">2</text>
<text x="376.8" y="293.3">4</text>
<text x="383.7" y="293.3">DIN 125 - A 4,3</text>
<text x="447.5" y="293.4">Washer</text>
<text x="338.4" y="299.4">5</text>
<text x="366.3" y="299.1">3</text>
<text x="376.8" y="299.1">4</text>
<text x="383.7" y="299.1">DIN 127 - A 2</text>
<text x="447.5" y="299.2">Spring Washer</text>
<text x="294.4" y="300.3">1</text>
<text x="315.2" y="301.1">3</text>
<text x="366.3" y="304.9">4</text>
<text x="376.8" y="304.9">4</text>
<text x="383.7" y="305">DIN 127 - A 4</text>
<text x="447.5" y="305">Spring Washer</text>
<text x="366.3" y="310.7">5</text>
<text x="376.8" y="310.7">4</text>
<text x="383.7" y="310.8">DIN 7985 (H) - M2x5-H</text>
<text x="447.5" y="310.8">Cross recessed raised cheese head screws - Type H</text>
<text x="366.3" y="316.5">6</text>
<text x="376.8" y="316.5">4</text>
<text x="383.7" y="316.6">DIN 7991 - M4x16</text>
<text x="447.5" y="316.6">Hexagon socket countersunk head cap screws</text>
<text x="129.4" y="321.2">439.30</text>
<text x="219.7" y="320.5">46.00</text>
<text x="366.3" y="322.3">7</text>
<text x="376.8" y="322.3">4</text>
<text x="383.7" y="322.4">DIN 934 - M4</text>
<text x="447.5" y="322.3">Hex Nut</text>
<text x="129.4" y="325.8">402.30</text>
<text x="221.7" y="325.9">40.00</text>
<text x="366.3" y="328.2">8</text>
<text x="376.8" y="328.1">1</text>
<text x="383.7" y="328.2">HB156WX1-100</text>
<text x="366.3" y="334">9</text>
<text x="376.8" y="333.9">1</text>
<text x="383.7" y="334">SMT-V001-CRILATO001</text>
<text x="447.5" y="334.1">Lámina Metacrilato, espesor 6 mm</text>
<text x="365.2" y="339.8">10</text>
<text x="376.8" y="339.8">1</text>
<text x="383.7" y="339.8">SMT-V001-SDISPLAY001</text>
<text x="447.5" y="339.8">Soldadura Caja Display</text>
<text x="32.9" y="373.4">A</text>
<text x="50.9" y="372.3" transform="rotate(-90 50.9 372.3)">213.50</text>
<text x="57.7" y="372.3" transform="rotate(-90 57.7 372.3)">185.75</text>
<text x="258" y="377.9" transform="rotate(-90 258 377.9)">213.50</text>
<text x="558.6" y="373.4">A</text>
<text x="518.9" y="412.3">1</text>
<text x="529.4" y="412.3">3</text>
<text x="86.4" y="417.2">4</text>
<text x="226.1" y="417.2">3</text>
<text x="365.7" y="417.2">2</text>
<text x="505.4" y="417.2">1</text>
</g>
<g font-size="3.5">
<text x="361.3" y="353">DRAWN</text>
<text x="361.3" y="362.5">CHECKED</text>
<text x="431.1" y="368.7">TITLE</text>
<text x="361.3" y="372.1">QA</text>
<text x="361.3" y="381.6">MFG</text>
<text x="361.3" y="391.1">APPROVED</text>
<text x="433.1" y="397.5">SIZE</text>
<text x="469.2" y="397.5">DWG NO</text>
<text x="547.9" y="397.4">REV</text>
<text x="431.1" y="410.2">SCALE</text>
<text x="507.3" y="412.3">SHEET</text>
<text x="523.8" y="412.3">OF</text>
</g>
</svg>
